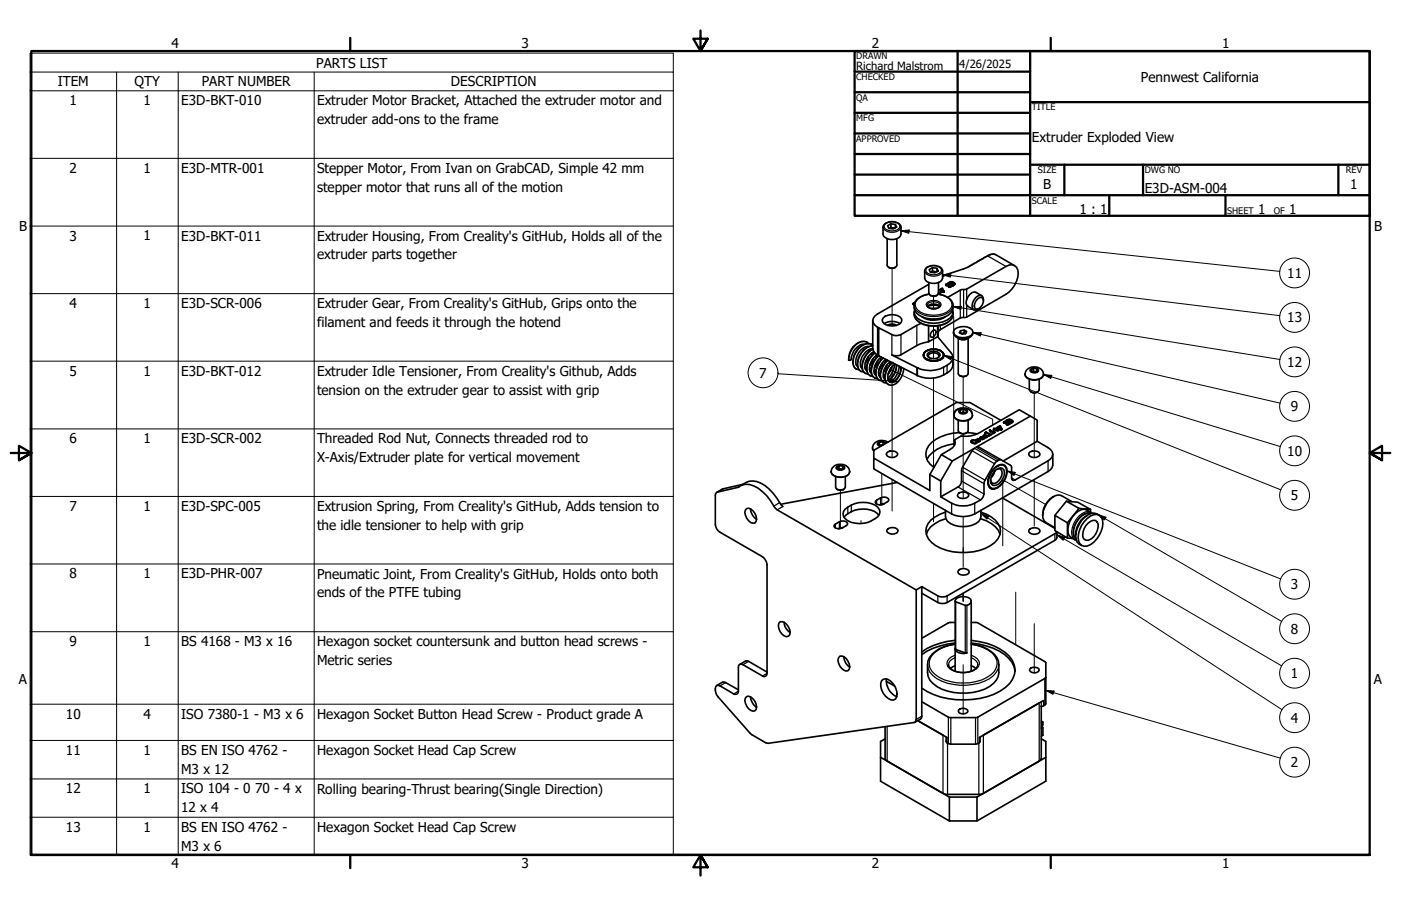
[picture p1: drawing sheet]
<svg xmlns="http://www.w3.org/2000/svg" width="432mm" height="279mm" viewBox="0 0 432 279" stroke-linecap="round" stroke-linejoin="round" font-family="sans-serif">
<!-- layer: Tweak Trail (ANSI) -->
<g fill="none" stroke="#000" stroke-width=".31">
<path d="M275 82.7v17.8M287.7 91.4v3.8M293.9 97.6v40.1M271.5 112.5l.6 .3M272.9 113.2l.6 .3M274.3 113.9l31.6 15.4v1.8M275 111.8v29.3M287.7 100.6v10M287.7 116.6v27.7M296.9 116.2v9.6M296.9 133.8v19.9M318.8 121.2v19.9"/>
<path d="M259 151.2v11.8M271.8 146v9.7M275 147.9v9.7M287.7 155.3v5.6M296.9 159.3v15.6M318.8 147.9v14.3M322.3 155.6l-13.2-7.6v20.3M265.4 160.5v1M296.9 182.9v2.5M313.1 182.6v16.2M318.8 192.3v15.2M296.9 205v15.2"/>
</g>
<!-- layer: Visible (ANSI) -->
<g fill="none" stroke="#000" stroke-width=".51">
<path d="M272.7 69a3.4 3.4 0 0 1 4.9 .7l.1 2.6a3.2 3.2 0 0 1-4.8 1l-.5-.5-.2-.5v-2.6zM273.4 73.6v8.2a1.67 1.67 0 0 0 1.5 .9 1.67 1.67 0 0 0 1.5-.9v-8.2M273.6 69.6l1-.6 1.4 .2 .4 .8-1.1 .6-1.4-.2zM274.6 70.1l1.2 .2M274.6 69v1.1l-.5 .3M276 69.2v1M269 98.9v8.6M272.2 98a4 4 0 0 1 5.7 .4 1.73 1.73 0 0 1-1.7 2 4.1 4.1 0 0 1-4.2-1.1l-.1-.7zM272.5 99.8a4.6 4.6 0 0 1 4.9 0M273.9 82.4a1.78 1.78 0 0 0 2.1 0M281.4 93.7l.3 .5M281.4 93.7l.3 .4"/>
<path d="M281.7 96.2a3.5 3.5 0 0 0 2.8 3.8 8.3 8.3 0 0 0 8.7-1.6l.4-.7 .2-1.5M281.9 93.4l-.3 .2M281.9 95.6a2.77 2.77 0 0 0 1.8 3.1 9 9 0 0 0 9.1-.6l1-1.6-.2-.9M281.9 93.3l-.3 .2 .1 .4M282 93.2l-.6 .5M283.9 99.7l-6.2 3.5a3.2 3.2 0 0 1-2.8 0l-4.1-2.1v8.6M284.2 97.7l.9 .5 2 .5M285.5 82.5a3.5 3.5 0 0 1 4.9 .7l.1 2.6a3.2 3.2 0 0 1-4.9 1l-.6-1v-2.2zM285.8 94.2a2.39 2.39 0 0 0 4 0M285.9 94.6a2.68 2.68 0 0 1 3.7 0M286.3 87.7l-15.9 9.1a2.21 2.21 0 0 0-1.4 2.3 2.21 2.21 0 0 0 1.8 2M286.3 87.1v3.3a1.72 1.72 0 0 0 2.9 0v-3.3"/>
<path d="M286.3 90.7a4.7 4.7 0 0 0-4.6 3.5M286.4 83.1l1-.6 1.4 .2 .3 .9-1 .5-1.4-.2zM286.4 94.3l-.5 .1M286.6 98.3l.7 .4 .7-.3M286.7 91.1a1.78 1.78 0 0 0 2.1 0M286.8 94.2l.9-.1 1.7 .3M287 95.1h1.5M287.2 93.8l-.5 .4h-.6M287.4 83.6l1.3 .2M287.4 82.5v1.1l-.5 .3M288.8 82.7v1.1M289.2 90.7a4.7 4.7 0 0 1 4.6 3.5 3.3 3.3 0 0 1-2.7 3.6 8.8 8.8 0 0 1-8.7-1.3l-.5-.7-.2-1.6"/>
<path d="M289.2 94.1l.4 .3M289.2 90.1l.4 .2 .2-.3 .1 .2M289.4 89.5l1.4 .2v.4M289.7 89.5l1.2 .4M289.7 89.4l-.2 .1M289.8 90l.1 .2-.1 .2-.6-.1 .4 .1 .3-.2M289.9 89.3h-.1M290.2 89.1l-.2 .1 .6 .3M290.2 89.2l.4 .4-.8-.4-.3 .3M290.3 89l.1-.1-.4 .2M290.3 89l.6 .7-.1 .4M290.4 88.9l-.1 .1"/>
<path d="M290.6 90l.2 .1M290.7 98.1l-.9 .4-2.4 .2M291 89.9l-.2 .2M291.3 97.7l-.4 .3h-.5M291.5 87.8l.2 .3M291.5 87.8l.5-.2 .4 .3M291.8 87.9l-.3-.1 .5-.2 .4 .2-.2 .2M291.8 87.9l-.1 .2M292.1 91.7l3.9-2.2 1.9-.3 12.2-7a2.3 2.3 0 0 1 2.6-.3 2.3 2.3 0 0 1 1.1 2.4 8.4 8.4 0 0 1-3.7 6.4l-12.2 7.1-1.9 .2-6.2 3.7-.6 .7-.1 1.6M292.2 88.1h.1M292.2 88.1l.4-.1 .5 .3M292.2 88.1l.4-.2 .5 .4"/>
<path d="M292.3 87.2a1.25 1.25 0 0 1 2 .4l-.6 .5M292.4 87.2l1.4 .7M292.4 87.3l1.4 .6M292.5 87.8l-.1 .1h.5l.4 .3M292.5 87.8l-.7-.3-.3 .3 .2 .2M292.5 87.8l-.1 .1M292.7 87.1l.7-.1 .8 .7-.3 .1zM292.7 87.1h.8l.7 .5M293.3 88.2l-.4 .4-.5-.1M293.3 88.2l-.5 .3h-.4h.4l.3-.2M293.7 88.1h.1M293.8 87.9l-.2 .1"/>
<path d="M294.3 87.6l-.6 .5M294.3 87.5v.1M301.2 92.3l1.2-.6 .4 .2a2.42 2.42 0 0 1-2.1 3.4 2.03 2.03 0 0 1 .5-3zM302.6 91.2l-1.8-1a2.07 2.07 0 0 0-2.5 1.4l-.5 1.3a1.5 1.5 0 0 0 .5 1.6l1.8 1M303.1 92.7a1.25 1.25 0 0 0-1.1-1.6 3.5 3.5 0 0 0-2.3 4 1.21 1.21 0 0 0 2 .1M312.7 81.9l-5.7-3.3a3.1 3.1 0 0 0-3.3 .7l-5.6 3.2-7.6 2.7M265.7 112.8l-.5 .2M267.1 113.5l-.5 .2M267.1 112.7l-.5 .6M267.4 106.9l.1 .1M267.6 110l-.9 1.8M267.8 106a3.2 3.2 0 0 0-4.8 .9 5.9 5.9 0 0 0-1.4 4.2h.6a5.6 5.6 0 0 1 3.5-4.9h.6"/>
<path d="M267.8 106.9a4.4 4.4 0 0 0-4 4.3v1l.5 .8M267.8 107.8v.6M268.5 114.2l-.4 .2M268.5 113.4l-.5 .6M268.6 107.6l.1 .2M268.7 108.8l-.1 .9M268.8 107.5l.1 .2M269 107.5a3.1 3.1 0 0 0 1.8 2.2l11.9 6.1M269 107.5a4.8 4.8 0 0 0-3.6 5.8l.3 .4M269 106.4a3.7 3.7 0 0 0-4.9 1.6 4.7 4.7 0 0 0-.6 5.5l1.3 .5M269 106.6a5.6 5.6 0 0 0-4.4 7.2l.8 .8 .8 .1M269 107.6a5.5 5.5 0 0 0-2.9 7l.3 .4 1.2 .4"/>
<path d="M269 110.6l-.8 1.9M269.2 108.5v.6M269.3 108.5a4.9 4.9 0 0 0-2.5 5.5l.3 .4M269.6 108.8a5.4 5.4 0 0 0-2 6.6l.6 .5 .8 .2M269.9 114.9l-.4 .2M270 114l-.6 .6M270.1 109.5l-.1 .9M270.3 109.4a4.9 4.9 0 0 0-2.1 5.3l.3 .4M270.4 111.3l-.8 1.9M270.6 109.6v.2M270.8 109.7a5.4 5.4 0 0 0-1.8 6.4l.6 .5 .8 .2M271.3 115.6l-.4 .2"/>
<path d="M271.4 114.7l-.6 .6M271.5 110.2l-.1 .9M271.6 110.1a5 5 0 0 0-2 5.3l.3 .4M271.8 112l-.8 1.9M272 110.4h.1a6.1 6.1 0 0 0-2 5.7l.9 1.2 .8 .2M272.7 116.3l-.4 .2M272.8 115.4l-.6 .6M272.9 110.9l-.1 .9M273 110.9a4.7 4.7 0 0 0-1.9 5.2l.2 .4M273.2 112.7l-.8 1.9M273.4 111.1h.1a6 6 0 0 0-2 5.7l.9 1.2 .8 .1M273.6 100.3a2.55 2.55 0 0 1 2.7 0"/>
<path d="M274.3 111.6v.9M274.4 111.6a4.7 4.7 0 0 0-1.9 5.2l.3 .3M274.6 113.4l-.9 1.8M274.9 111.8a5.4 5.4 0 0 0-1.7 6.4 2.32 2.32 0 0 0 3.7-.5 6.4 6.4 0 0 0 1.7-4M276.3 112.5a5.2 5.2 0 0 1-2.6 4.7M277.2 113a6.5 6.5 0 0 1-2.9 4.9M277.7 113.2a4.7 4.7 0 0 1-3.1 4.7 1.3 1.3 0 0 1-1-1.6 5.3 5.3 0 0 1 2.2-4 7 7 0 0 1-2.2 4.4M284.7 109.3v.1M284.7 109.6v.3M284.7 109.3v.3M284.7 109.9l.1 .1M284.7 109.9v.1"/>
<path d="M284.8 109l-.1 .3M284.8 110l.1 .2M284.8 109v.1M284.8 110v.2M284.9 110.2l.2 .2M284.9 110.2v.2M285 108.6l-.2 .4M285 108.6v.2M285.1 110.4h.1M285.1 110.4v.1M285.2 110.4l.2 .2M285.2 110.4v.2"/>
<path d="M285.2 108.4l-.2 .2M285.2 108.4v.1M285.4 110.6l.1 .1M285.4 110.6l-.1 .1M285.5 110.7l.3 .1M285.5 110.7v.2M285.6 108.1l-.4 .3M285.6 108.1v.2M285.8 110.8v.2M285.8 110.8l.1 .1M285.8 108.1h-.2M285.9 109.1a2.68 2.68 0 0 1 3.8 .1 1.39 1.39 0 0 1-1.6 1.4 2.09 2.09 0 0 1-2.3-1.1z"/>
<path d="M285.9 110.9l.3 .1M285.9 110.9v.2M286 107.9l-.2 .2M286 107.9v.1M286.2 105.4a17.7 17.7 0 0 0-8.5 4 3.6 3.6 0 0 1-2.8 .1l7.8 3.9v2.4M286.2 100.5v4.9l2.8-1.6M286.2 111v.1M286.2 111l.2 .1M286.4 111.1h.2M286.4 111.1v.1M286.4 110.4l-.3-.4a1.26 1.26 0 0 1 1.6-1.2l1.4 .4 .3 .3v.5l-.3 .4M286.5 107.8l-.2 .1"/>
<path d="M286.5 107.8l-.5 .1M286.6 111.1v.2M286.6 111.1l.3 .1M286.8 107.8h.2M286.9 111.2h.2M286.9 111.2v.1M287.1 111.2v.2M287.1 111.2l.3 .1M287.3 107.7h.2M287.4 111.3h.3M287.4 111.3v.1M287.6 101.9l.4-.2 .4 .2a1.42 1.42 0 0 1-1.6 2 1.74 1.74 0 0 1 .8-2z"/>
<path d="M287.7 111.3v.1M287.7 111.3h.3M287.8 107.7h.3M288 111.3h.2M288 111.3v.1M288.2 111.3v.1M288.4 107.7l-1.9 .1M288.4 107.7l.2 .1M288.5 111.2v.1M288.5 111.2l-.3 .1M288.6 107.8h.3M288.8 111.1l-.3 .1"/>
<path d="M288.8 111.1v.2M288.8 111.1h.2M288.9 107.8l.4 .1M288.9 107.8l.2 .1M289 103.8l4.1 4.9a2.39 2.39 0 0 1-1.2 3.9 9.5 9.5 0 0 1-9.2 .8v2.4M289 100.5v3.3M289 111.1v.2M289.2 111l-.2 .1M289.2 111v.2M289.3 107.9l.3 .1M289.5 110.9v.2M289.5 110.9l-.3 .1"/>
<path d="M289.6 108l.2 .1M289.7 110.9h-.2M289.7 110.9v.1M289.8 108.1l.3 .2M289.8 108.1l.7 .5 .4 .6a1.88 1.88 0 0 1-2 2.1 3.9 3.9 0 0 1-4.3-1.4l.3-1.3 .7-.5M289.8 108.1h.1M289.9 110.7v.2M289.9 110.7l-.2 .2M289.9 110.9h.1M290.1 110.6l-.2 .1M290.1 110.6v.2M290.1 108.3l.3 .3"/>
<path d="M290.1 108.3v.1M290.3 110.5v.1M290.3 110.5l-.2 .1M290.4 110.4l-.1 .1M290.4 110.4v.2M290.4 108.6l.3 .2M290.4 108.6v.1M290.5 110.2v.2M290.5 110.2l-.1 .2M290.6 110.1l-.1 .1M290.6 110.1v.1M290.7 108.8l.1 .4"/>
<path d="M290.7 108.8v.2M290.7 110v.1M290.7 110l-.1 .1M290.8 109.8l-.1 .2M290.8 109.5v.3zM290.8 109.8v.2M290.8 109.2v.1M290.8 109.2v.4M293.7 110.2v2.4a2.99 2.99 0 0 1-1.8 2.4 9.3 9.3 0 0 1-9.2 .8M293.9 102.4a1.69 1.69 0 0 0 1.4 1.8 3.4 3.4 0 0 0 4.5-1.5v-.3M294.4 101.4a4.5 4.5 0 0 1 5.2 .3l.2 .6a1.99 1.99 0 0 1-2.2 1.8 3.9 3.9 0 0 1-3.5-.9l-.2-1.2zM294.8 103.9a2.91 2.91 0 0 0 4.2 0"/>
<path d="M295.3 104.3v11a1.79 1.79 0 0 0 3.1 0v-11M295.8 115.8a1.86 1.86 0 0 0 2.1 0M296 102l-.3 .6 .8 .5 1.2-.2 .2-.7-.7-.4v.8M297.2 102.6l-1.1 .2M297.2 101.8l-1.2 .2v.7M297.2 102.6l.3 .3M316.7 113.9a2.92 2.92 0 0 1 3-.7 2.92 2.92 0 0 1 1.9 2.4 3.3 3.3 0 0 1-5 1 1.7 1.7 0 0 1 .1-2.7zM317.2 117v3.2a1.72 1.72 0 0 0 3.1 0v-3.2M317.7 114l.8-.4 1.1 .1 .3 .7-.8 .5-1.2-.2zM318.5 114.4l1 .2M318.5 113.6v.8l-.4 .3M319.6 113.7v.9"/>
<path d="M271 136.4v.9M272.2 136.3v.9M272.2 137.2h-1.2M272.9 136.8l-.7-.5-1.2 .1-.4 .6 .7 .5h.4M273.2 139.8a2.31 2.31 0 0 1 3.5 .1 1.93 1.93 0 0 1-1.7 1.3 1.93 1.93 0 0 1-1.8-1zM273.6 136.3a2.85 2.85 0 0 0-3.1-.3 2.85 2.85 0 0 0-1.5 2.7l.3 .4M294.2 136.8a10.6 10.6 0 0 0-8.5 4.9M294.2 135.7v1.5M294.8 126.5a2.92 2.92 0 0 1 3-.7 2.92 2.92 0 0 1 1.9 2.4 3.3 3.3 0 0 1-5 1.1 1.69 1.69 0 0 1 .1-2.8zM295.3 129.6v3.3a1.79 1.79 0 0 0 3.1 0v-3.3M295.7 133.4a12.8 12.8 0 0 0-9.4 4 4.5 4.5 0 0 0 1.5 6.7M295.8 133.5a1.86 1.86 0 0 0 2.1 0"/>
<path d="M295.9 126.5l1-.3 1 .4-.1 .7-1.1 .3-.9-.4zM295.9 126.5v.7M296.2 125.9a2.04 2.04 0 0 0-2.1 1.5M296.9 126.2v.9l-.7 .2M296.9 127.1l.6 .3M297.6 125.9a2.04 2.04 0 0 1 2 1.5M298.1 133.4l3 .4M299.3 136.1a1.05 1.05 0 0 0 1.8 .4M300.2 135.8l-.8 .2a1.01 1.01 0 0 0 1.6 .4l-.1-.2M300.2 135.8l-.4-.2-.5 .4a.98 .98 0 0 0 .8 .7 .98 .98 0 0 0 1-.3l-.2-.2M300.2 135.9l-.5-.1-.3 .3M300.2 135.8v.1"/>
<path d="M300.5 135.8h.1M300.6 135.8l1 .3M300.9 137.9l16.7-9.6 2.1 1.2v6.6l3.3 1.9a2.14 2.14 0 0 1 1.5 2.1 2.14 2.14 0 0 1-1.5 2l-10.6 6-.6-.3v-3.6l-.3-.7-9.9-5.6zM300.9 136.2l.1 .3M300.9 136.2h.1M301.1 135.6l.1 .1M301.2 135.7l-.3-.1-.4 .2 .9 .2 .2 .1-.2 .2M301.2 135.6l.6 .5 .3-.1-.7 .3M301.2 135.6l.4-.2-.4-.1v.4M301.2 135.6h.1M301.4 135.4l-.2 .2M301.4 136.3h.1"/>
<path d="M301.6 135.4h-.2M302 135.1a.7 .7 0 0 0 .6 .4 .7 .7 0 0 0 .7-.3M302.1 136l-.7 .3M302.5 134.8l-.4 .3M302.5 134.8l.3 .1-.5 .4-.2-.2M302.5 134.9h.3M303 134.9l-.7-.2-.2 .2a.58 .58 0 0 0 .5 .6 .58 .58 0 0 0 .6-.5l-.1 .1M303 134.9l-.6 .4M303 134.5l.2 .1M303 134.9l-.7 .4M303.1 135.1l.1 .1M303.2 135.2l-.4 .2-.5-.1"/>
<path d="M303.3 134.5l-.1 .1M303.5 134.2l-.4 .1 .1 .3-.2-.2a1.06 1.06 0 0 1 1.5 .1M303.5 134.2l-.4 .2M303.5 134.2l.3 .1M303.5 134.6v.1M303.6 133.5l.3-.3 1.3 .8 .5-.1-.7 .4 .2-.2-1.3-.8zM303.6 133.5h.1M303.6 133.5l.3-.2 1.3 .8M303.8 134.3l-.3 .3v.3h.5l.6-.5-.1-.1v.2M303.8 134.3l-.3 .3M303.8 134.4l-.3 .2M303.8 134.3l.4 .3"/>
<path d="M303.8 134.3v.1M303.8 134.4l.4 .2M304.2 134.6l-.4 .2-.3-.2M304.3 134.6l-.5 .3-.4-.2M304.3 134.6h.1M304.5 134.4v.1M304.6 134.5l-.3 .1M304.6 134.4v.1M304.9 134.2l.1 .1M305 132.7l.1 .1M305 132.7h.2l-.1 .1M305.2 133.1l.3-.3 1 .5h.3l-.7 .4 .2-.2-.8-.5z"/>
<path d="M305.2 133.1l.3-.1 .8 .5M305.2 132.7l-.1 .1M305.2 132.7h.1M305.7 133.9l-.7 .5M306.2 132.5h.1M306.3 132.1l.1 .2M306.5 132.4l.9 .4 .4-.1-.1-.3v.2M306.5 132.4l-.2 .2M306.5 132.4l.9 .4 .4-.2M306.6 132.3l.9 .4 .2-.1M306.6 132.3l.4-.2-.4 .2-.3-.2 .1 .2-.2 .2 .3-.1M306.8 133.3l-.7 .3"/>
<path d="M307 132.1l-.3 .2M307.3 131.9l.4-.2 .8 .3-.5-.5-.2 .1 .4-.3 .6 1.1-.2 .1v-.4zM307.3 131.9h.1M307.3 132l1.4 .3M307.7 131.7v.1M308 131.5l-.2 .1M308 131.6l.5 .4M308.3 131.4l-.1 .1M308.4 129.6l-9.4-5.5h-4.2l-25.5 14.8v2.4M308.5 132.5h.1M308.8 132.3l-.3 .2M309.3 130.3l.2 .2"/>
<path d="M309.4 130.2l.4-.2 .4 .3M309.6 130.4l-.1 .1M310 130.5h.1M310.1 130.6l.4-.2 .5 .3M310.1 129.7l1.4 .8M310.1 129.7a1.21 1.21 0 0 1 2.1 .3l-.7 .5M310.1 129.7h.2M310.2 130.3l-.6-.3-.2 .2 .2 .2M310.2 130.3l-.1 .2M310.2 130.9h.1M310.3 130.2v.2h.7v.4l-.7 .2-.1-.2 .4 .1 .4-.2-.5-.3-.4 .1M310.3 130.2l-.7-.2-.3 .2 .2 .3"/>
<path d="M310.3 129.7l1.3 .7M310.3 130.2v.2M310.5 129.5l.8-.1 .7 .7-.2 .2zM310.5 129.6l.8-.1 .7 .5M311.1 130.6l-.4 .4-.5-.1M311.5 130.5h.1M312.2 129.9l-.7 .7M317.4 139.4a1.86 1.86 0 0 1 3.1 .9 2.19 2.19 0 0 1-3.4-.1zM317.6 128.3l-3.5-1.9-12.6 7.3a9.4 9.4 0 0 1-5.3 .8l-2 1.3a2.2 2.2 0 0 1-1.4 2.8l-2.7 1.6M317.7 120.8a1.86 1.86 0 0 0 2.1 0M319.7 136.1l-10.5 6.1M228.2 149.8a5.7 5.7 0 0 1 7.6 0 18.2 18.2 0 0 1 4.9 5.9l.6 .5"/>
<path d="M229 149.4l-6.1 1.3-2 1.1M230.1 156.8a2.53 2.53 0 0 1 2.9 2.4l.2 .9-.5 1.2a3 3 0 0 1-3-4zM231.3 157a4.2 4.2 0 0 0 1.9 3.1M256.5 144.3a2.99 2.99 0 0 1 3.1-1.1 2.99 2.99 0 0 1 2.3 2.4 3.3 3.3 0 0 1-5 1 1.54 1.54 0 0 1-.4-2.3zM257.6 147v3.2a1.72 1.72 0 0 0 2.9 0v-3.2M257.9 150.9l.8 .2 1.4-.2M258.6 143.6v.9l-.3 .3-.4-.7 .7-.5 1.1 .1 .5 .6-.7 .5h-1.2M259.7 143.7l.1 1-1.2-.2M260.5 157a7.9 7.9 0 0 1 10-.6 2.08 2.08 0 0 1-.8 3.6 7.7 7.7 0 0 1-9.2 0 2 2 0 0 1 0-3zM269.9 154.6a2.96 2.96 0 0 1 3.8-.9l.2 .4a2.53 2.53 0 0 1-4.2 .8zM270.9 158.9a7.5 7.5 0 0 0-9.6-.5l-1.1 1.1M272.5 155.3l-1.4 .4"/>
<path d="M276.5 148.8l-35.9 6.7M289.9 148.3l3.6-6.1 6.9-4-.8 .8-3.2 5.7v3.6a2.23 2.23 0 0 1-1.1 1.9l-5.4 3M291.4 157.9a8.9 8.9 0 0 0-5.9 4.8 5.1 5.1 0 0 0 2.9 5.6 17.7 17.7 0 0 0 16.8 0 4.8 4.8 0 0 0 3.2-4.3 4.8 4.8 0 0 0-2.8-4.6l-3.3-1.5M291.4 157.4a3.6 3.6 0 0 0 2.7 4.6 8.1 8.1 0 0 0 7.5-1.2l.5-.7 .2-.8v-1.9M291.5 160a8.6 8.6 0 0 0-6 4.8M293.5 142.2l-3.4-2-3.5 6.2M295.2 152.4a2.17 2.17 0 0 1 3.4 .2 1.78 1.78 0 0 1-2.7 1l-.6-.3-.2-.5zM302.2 160a8.6 8.6 0 0 1 6 4.8M305.5 150.7h.1M306.5 145.4l-.9 1.7M306.6 144.4a2.28 2.28 0 0 1 3.2-.6 5.2 5.2 0 0 1-3.2 6.8 1.7 1.7 0 0 1-2-1.9 6.8 6.8 0 0 1 2-4.3zM306.6 145.2l-.6 1.5-.5 .6"/>
<path d="M306.6 144.2l.7-.5a1.88 1.88 0 0 1 2.3-.3 1.88 1.88 0 0 1 .8 2.2l-.2 1.1-1.1 2.3-1.4 1.2-1.4 .6a1.62 1.62 0 0 1-1.5-.8l-.3-1.2 .3-1.8 .6-1.3zM307 144.9l1.4-.6 .6 .2a2.43 2.43 0 0 1 .1 3 2.91 2.91 0 0 1-3.2 2.1 3.6 3.6 0 0 1 1.1-4.7zM307.3 144.7l.6-.2a1.46 1.46 0 0 1 .8 2.2 3.1 3.1 0 0 1-2.8 2.3l-.4-.3-.2-.7M308.9 153.5l16.2 9.4M324.5 140.1v3.3l-.2 .7-.5 .7-23.4 13.7a8.1 8.1 0 0 1-7.1 0l-24-13.9v-3.3l17.3 10v-4.9l3.3 1.9v4.9a10.6 10.6 0 0 0 8.2 2.8 9.1 9.1 0 0 0 4.9-2.6l.3-1.1v-3.7l3.5-6 1.4-.9 .3 .1M324.7 153.1a6.7 6.7 0 0 0-3.3 5.9M325.1 158.9l3.9 2.3v4.7l-3.9-2.3zM325.1 158.9l3.6-4.3 3.8 2.2-3.5 4.4M328.7 154.6l3.5 .3 3.9 2.2-3.6-.3M330.3 154.7l-3.1-1.9a3.2 3.2 0 0 0-3.6 1.3 5.9 5.9 0 0 0-1.8 6.5l.6 .6 2.7 1.6M335 159a6.6 6.6 0 0 0-3.4 5.9M335.1 159.9a2.98 2.98 0 0 1 4.3-.5 6.4 6.4 0 0 1-1.4 6.8 4.2 4.2 0 0 1-4.6 2 3.4 3.4 0 0 1-1-3.7 8.3 8.3 0 0 1 2.7-4.6z"/>
<path d="M336 158.4a3.8 3.8 0 0 0-4.2 2.6 4.3 4.3 0 0 0-.2 5.1M336.1 157.1v.8M336.6 158.2a3.3 3.3 0 0 0-5.3 .2 6.4 6.4 0 0 0-1.8 6.8l.6 .5 1.7 .9M338.8 158.9a2.71 2.71 0 0 0-3.4-.1 8.1 8.1 0 0 0-3.7 7.6l.3 .9 1.4 .9M257.1 161.9a3.1 3.1 0 0 1 3.9-.9l.2 .4a2.81 2.81 0 0 1-2.8 1.7l-1.2-.4zM259.8 162.7l-1.4 .4M273.4 163.4a2.24 2.24 0 0 1 3.4 .2 1.99 1.99 0 0 1-3.5 .2zM295.3 176a2.17 2.17 0 0 1 3.4 .2 1.48 1.48 0 0 1-2 1.2l-1.2-.5-.3-.4zM317.1 163.4a2.24 2.24 0 0 1 3.4 .2 1.99 1.99 0 0 1-3.4 .3zM325.7 164l-.6 .6-33.2 19.2a3.4 3.4 0 0 1-2.8 0l-5-2.9v2M325.8 164v1.8l-.7 .8-33.2 19.2a3.4 3.4 0 0 1-2.8 0l-5-2.9M329 165.9l1.6 .2"/>
<path d="M335.4 161.3a1.76 1.76 0 0 1 2.7-.3 4.3 4.3 0 0 1-3.3 5.6 1.8 1.8 0 0 1-1-2.6l.3-1zM240.4 191.8a3.1 3.1 0 0 1 3 4l-.4 .4a2.53 2.53 0 0 1-3-2.4v-1.6zM241.7 191.9a3.7 3.7 0 0 0 1.8 3.2M284.1 180.9l-1.7 1-43.4-25.2a14.1 14.1 0 0 0-8-7.3 4.3 4.3 0 0 0-3.6 .9l-6.3 1.5-.6 .5v9.4a3.1 3.1 0 0 0 1.4 2.4l13.1 7.6a3.5 3.5 0 0 1 1.4 2.5l-.1 34-.8 .5-.5-.2-6.6-3.7-.8 .4v8l-.5 .9-1-.1-4.7-2.7a1.13 1.13 0 0 0-.9 1.6l.4 1.3 .4 .7 9.8 11.1 4.9 3 .7 .2 45.4-6.5 .3-.8v-40M284.1 182.9v38l-.4 .8-1.8 1.1M294.4 198.6a9.6 9.6 0 0 0-8.4 5.2 9.1 9.1 0 0 0 .6 5.9 11.9 11.9 0 0 0 9.2 4 14.6 14.6 0 0 0 10.4-2.9 7 7 0 0 0 .3-9.1 11.5 11.5 0 0 0-7.2-3.1M294.4 198.3a21.9 21.9 0 0 0-10.3 3.6M294.4 197.5a21.9 21.9 0 0 0-10.3 3.5M294.4 192l-2.1 .1-8.2 4.7M294.4 185.4v21.5M294.6 184.8a3.6 3.6 0 0 1 4.5 0l.2 .6a1.56 1.56 0 0 1-1.8 1.3l-2.9-1.1-.2-.1zM299.3 198.3a18.6 18.6 0 0 1 11.6 4.7l1 1.3 .6 1.3 .4 1.4"/>
<path d="M299.3 197.5a18.6 18.6 0 0 1 11.8 4.9 6.2 6.2 0 0 1-1.2 9.6 23.6 23.6 0 0 1-20 2.9l-4.1-1.6-1.7-1.1M299.3 192l2.1 .1 20.9 12.1v12.8l-.7 .7-.7 .1M299.3 185.4v21.5M220.9 211.4l2.2-1.1 4.5 2.4M228 204.9l2.2-1.1 6.2 3.5M230.1 214.8a2.53 2.53 0 0 1 2.9 2.4v1.6l-.3 .4a2.53 2.53 0 0 1-3-2.3l-.1-.9zM231.3 214.9a4.5 4.5 0 0 0 1.9 3.2M258.8 202.4a3 3 0 0 1 2.9 4l-.3 .4a2.53 2.53 0 0 1-3-2.3l-.1-.9zM260 202.5a4.2 4.2 0 0 0 1.9 3.2M271.7 209.9a1.87 1.87 0 0 1 2.9 .2 4.4 4.4 0 0 1 1.4 5.5 2.25 2.25 0 0 1-3.1-.9 4.7 4.7 0 0 1-1.2-4.8zM273.2 210.1l2.6 1.5M273.2 209.4a5.3 5.3 0 0 0 3.2 5.4"/>
<path d="M292.4 205a3.3 3.3 0 0 0 3.5 2.3 5.2 5.2 0 0 0 5.4-1.9l.1-.4M294.4 200l.2 .3 2.9 1.1h.5a3.5 3.5 0 0 1-3.6-.9zM294.4 205.3l-1.5 .9M294.4 206.8l-.1 .1M295.4 219a1.8 1.8 0 0 1 2.9 .3 1.78 1.78 0 0 1-2.9 .2zM299.3 205.3l1.4 .9M299.3 206.8l.2 .1M317.7 206a2.54 2.54 0 0 1 2.5 .2l.1 .5a1.8 1.8 0 0 1-3 .1zM320.9 217.8h.1M320.9 217.8v16.1l-.2 .5-18.2 10.5-10.5 .1-1.4-.3M321.6 216l-19.8 11.5M322.3 208.9l-.3 .3-20.9 12.1h-8.4l-8.6-4.9"/>
<path d="M271.4 233.6l21.2 12.2M272.8 224.1v9.8l.6 .8M272.8 227.8l-1.4 .9v12.2l21.2 12.3M290.6 226.7l-7.7-4.5 9 5.3M291.6 227.3l.1 1.6 1.4 .6 8-.1 .9-.5 .1-1.6M320.9 224.4l.5-.1-.5 .4M320.9 222.4l.5 .3v.8l-.5 .3M320.9 227.8l1.4 .9v12.2l-21.2 12.3M321.4 224.3v2.5l-.5 .3M321.4 222.7l-.5 .3M322.3 233.6l-21.2 12.2M292.6 245.8v7.4h8.5v-7.4"/>
<path d="M292.6 245.8h8.5"/>
</g>
<!-- layer: Visible Narrow (ANSI) -->
<g fill="none" stroke="#000" stroke-width=".38">
<path d="M272.2 70a3.2 3.2 0 0 0 4.9 1.1l.6-1.1M272.7 69.3a3.3 3.3 0 0 1 4.5 0l.2 .5a2.41 2.41 0 0 1-3.4 1.3l-1.3-.7-.2-.6zM304.4 78.9l5.7 3.3M281.4 93.7v.1M281.7 97a5 5 0 0 0 5.3 3.4 6.6 6.6 0 0 0 6.6-2.6l.2-.8M281.7 94.2a3.4 3.4 0 0 0 2.7 2.8 9 9 0 0 0 8.7-1.2l.7-1.6M285 83.6a3.2 3.2 0 0 0 4.9 1l.6-1M285.5 82.8a3.3 3.3 0 0 1 4.5 0l.2 .5a2.41 2.41 0 0 1-3.4 1.3l-1.3-.7-.2-.6zM285.6 93.4a3.3 3.3 0 0 1 4.3 0l.2 .5a2.68 2.68 0 0 1-4.7 0zM285.8 94.2a1.68 1.68 0 0 1 1.9-1.2 1.71 1.71 0 0 1 2.1 1.2M286.4 90.7a4.5 4.5 0 0 0-4.3 3.2 3.5 3.5 0 0 0 2.8 2.9 8.4 8.4 0 0 0 7.8-1.2 2.35 2.35 0 0 0-1-4l-2.6-.9M289.6 90.4h.1"/>
<path d="M290.8 89.8v.1M291.5 87.8h.1M292 87.6h.1M292.6 87.9v.1M293.2 86.9v.1M296 89.5v8.5M297 89.3v8.6M297.9 89.2v3.2M297.9 94.1v3.7M265.7 113l-.4 .1M267.1 113.7l-.4 .1M267.1 105.5a4.5 4.5 0 0 0-5 3.3l-.5 2.3"/>
<path d="M267.4 106.9l.1 .1M267.8 109.7l-.4 1.3-.8 1.1M267.8 107.8l.1 .5M268.5 114.3l-.4 .2M268.6 106.2a4.2 4.2 0 0 0-4.8 2.6 3.7 3.7 0 0 0 .2 5.1M268.9 107.5v.1M269 106.7a5.8 5.8 0 0 0-4.3 7.2l.7 .7M269 107.7a5.7 5.7 0 0 0-2.7 7l.5 .5M269.2 110.4l-.4 1.3-.8 1.1M269.2 108.5l.2 .5M269.6 108.9a5.8 5.8 0 0 0-1.9 6.5l.5 .5M269.9 115l-.4 .1"/>
<path d="M270.4 100.9v8.6M270.7 111l-.5 1.4-.8 1.1M270.9 109.7a6.4 6.4 0 0 0-2.2 5.8l.9 1.1M271.3 115.7l-.4 .1M272.1 111.7l-1.2 2.5M272.2 110.4a6.3 6.3 0 0 0-2 5.8l.8 1.1M272.7 116.4l-.3 .1M273.5 112.4l-.5 1.3-.7 1.2M273.6 111.2a6.1 6.1 0 0 0-2 5.7l.8 1.1M274.9 113.1l-.5 1.3-.7 1.2M274.9 103.2v6.3M275 111.9a6.1 6.1 0 0 0-2 5.7l.9 1"/>
<path d="M276.4 112.6a4.9 4.9 0 0 1-2.7 4.6M277.7 103.2v6.2M277.8 113.3a4.5 4.5 0 0 1-3 4.6h-.5M282.6 100.3v6.3M289.2 100.5v1.9M289.8 100.3v1.4M290.8 113.2v2.4M291.9 112.6v2.4M315.9 115.4a3.3 3.3 0 0 0 5 1.1l.7-1.1M317.4 114a1.76 1.76 0 0 1 2.7 0v.4a1.76 1.76 0 0 1-2.7 0zM268.9 138.1l.4 .8M273.1 136.7a2 2 0 0 0-2.7 0v.4l.9 .6"/>
<path d="M294 128.1a3.3 3.3 0 0 0 5 1l.5-.4 .2-.6M294.2 135.8v1.4M295.7 126.4a1.65 1.65 0 0 1 2.6 .5 1.59 1.59 0 0 1-2.8-.1zM299.6 139l6.9 4M300.4 136.8h.1M300.4 138.2l6.9 4M300.9 135.7v.1M300.9 137.9l6.9 4M301.4 135.4h.1M302.5 134.8v.1M302.7 135.5v.1M303.1 134.6h.1"/>
<path d="M304.2 134.7h.1M304.4 134.6h.1M305.2 132.7h.1M306.3 132.1v.1M308.2 131.4v.1M308.6 132.5v.1M308.7 132.2v.1M309.4 130.2h.1M310.5 130.4h.1M310.5 129.5v.1M311.1 130.6v.1M222.9 150.7l-1.8 1.1"/>
<path d="M227.8 150.1l-.4 .2M240.3 155l-1.8 1.1M241.3 156.2l-1.8 1M256.2 145.4a3.3 3.3 0 0 0 5 1.1l.7-1.1M257.9 143.8a1.65 1.65 0 0 1 2.5 .5 1.61 1.61 0 0 1-2.8-.2zM261.3 156.4v2M262.4 155.8v2M270.2 154.2v1.2M271.4 153.5v2.1M293.3 155.2v3.3M295.3 150.2l6.9 4M296.4 148.3l6.9 4"/>
<path d="M296.4 145.2l6.9 4M296.7 144.1l6.9 4M300.4 155.2v3.3M311.8 147.4l1.1 .6M323 142.1v3.3M336.2 158a3.1 3.1 0 0 0-3.7 1.1 6.4 6.4 0 0 0-1.8 6.8l.6 .5M336.2 158.4a2.93 2.93 0 0 0-3.4 1 5.9 5.9 0 0 0-1.7 6.4l.6 .5M257.5 161.6v1.2M258.7 160.9v2M325.1 164.6v2M289.1 183.8v2M291.9 183.8v2"/>
<path d="M294.4 198.7a11.5 11.5 0 0 0-7.4 3.7 4.1 4.1 0 0 0 1.2 5.6 15.6 15.6 0 0 0 17.3 0 4.1 4.1 0 0 0 .3-6.6 12.8 12.8 0 0 0-6.5-2.7M294.6 185.6v14.7M297.5 186.7v14.7M298 186.7v14.7M223.6 210.5l-1.7 1M227.6 213.2l-1.5 .8M230.8 204l-1.8 1M236.4 207.6l-1.4 .9M285.9 205a5.7 5.7 0 0 0 4.4 5.1 16.4 16.4 0 0 0 15.9-1.8l1.5-2.1 .1-1.2M294.4 202.8a2.57 2.57 0 0 0-2 2.2M294.4 202.1a2.73 2.73 0 0 0-2.3 3.4 7.1 7.1 0 0 0 8.9 .7 2.07 2.07 0 0 0 .9-2 2.07 2.07 0 0 0-1.5-1.6l-1.1-.5M299.3 202.8a2.83 2.83 0 0 1 2.1 2.2"/>
<path d="M320.3 216.8v17.9M320.9 216.4v1.4M321.6 216v1.7M322 209.2v8.2M273.4 224v10.7M284.1 220.9l-1.7 1M290.6 226.7v18M291.9 227.5v1.6M292 229.2v15.8M292.3 221.2v8.1M293.1 221.3v8.2M300.7 221.3v8.2"/>
<path d="M301.4 221.2v8.1M301.7 229.2v15.8M301.8 227.5v1.6M303.1 226.7v18"/>
</g>
<g fill="#000">
<circle cx="289.9" cy="90.1" r=".19"/>
<circle cx="290.3" cy="89" r=".19"/>
<circle cx="290.8" cy="90.1" r=".19"/>
<circle cx="292.7" cy="87.1" r=".19"/>
<circle cx="293.1" cy="88.3" r=".19"/>
<circle cx="293.3" cy="88.2" r=".19"/>
<circle cx="299.3" cy="136.2" r=".19"/>
<circle cx="301.2" cy="135.6" r=".19"/>
<circle cx="301.5" cy="135.4" r=".19"/>
<circle cx="302" cy="135.1" r=".19"/>
<circle cx="303.5" cy="134.2" r=".19"/>
<circle cx="303.5" cy="134.6" r=".19"/>
<circle cx="303.8" cy="134.9" r=".19"/>
<circle cx="304.5" cy="134.4" r=".19"/>
<circle cx="305.1" cy="132.8" r=".19"/>
<circle cx="305.5" cy="133" r=".19"/>
<circle cx="307.4" cy="132.8" r=".19"/>
<circle cx="307.7" cy="132.6" r=".19"/>
<circle cx="309.8" cy="130" r=".19"/>
<circle cx="311" cy="130.7" r=".19"/>
<circle cx="311" cy="129.4" r=".19"/>
</g>
<!-- layer: Visible (ANSI) -->
<g fill="#000">
<circle cx="289.9" cy="90.2" r=".25"/>
<circle cx="290.6" cy="90" r=".25"/>
<circle cx="291.5" cy="87.8" r=".25"/>
<circle cx="292.4" cy="88.5" r=".25"/>
<circle cx="293.3" cy="88.2" r=".25"/>
<circle cx="274.9" cy="111.8" r=".25"/>
<circle cx="282.7" cy="113.4" r=".25"/>
<circle cx="289.3" cy="108" r=".25"/>
<circle cx="290.5" cy="110.4" r=".25"/>
<circle cx="299.8" cy="135.6" r=".25"/>
<circle cx="301.1" cy="136.5" r=".25"/>
<circle cx="301.4" cy="136.3" r=".25"/>
<circle cx="301.6" cy="135.4" r=".25"/>
<circle cx="302" cy="135.1" r=".25"/>
<circle cx="303.3" cy="135.2" r=".25"/>
<circle cx="303.4" cy="134.7" r=".25"/>
<circle cx="303.6" cy="133.5" r=".25"/>
<circle cx="304.5" cy="134.4" r=".25"/>
<circle cx="305" cy="132.7" r=".25"/>
<circle cx="306.2" cy="132.5" r=".25"/>
<circle cx="306.3" cy="132.1" r=".25"/>
<circle cx="307.7" cy="132.5" r=".25"/>
<circle cx="307.8" cy="131.6" r=".25"/>
<circle cx="308.2" cy="131.5" r=".25"/>
<circle cx="309.3" cy="130.3" r=".25"/>
<circle cx="309.4" cy="130.2" r=".25"/>
<circle cx="309.5" cy="130.5" r=".25"/>
<circle cx="310" cy="130.5" r=".25"/>
<circle cx="311.2" cy="130.7" r=".25"/>
<circle cx="311.5" cy="130.5" r=".25"/>
</g>
<!-- layer: Symbol (ANSI) -->
<g fill="none" stroke="#000" stroke-width=".31">
<path d="M9.3 22.2v-5.8h198.2v5.8M9.3 22.2h198.2v5.8M9.3 22.2v241.5h198.2v-235.7M9.3 28h198.2M35.9 22.2v241.5M54.9 22.2v241.5M96.8 22.2v241.5M9.3 48.8h198.2M9.3 69.7h198.2M277.7 71.2l2.5-.3-.1 1zM277.7 71.2l116.8 12.5M9.3 90.6h198.2"/>
<path d="M290.5 84.7l2.6-.2-.2 1zM290.5 84.7l104 12.6M293.8 94.6l2.5-.1-.1 .9zM293.8 94.6l100.7 16.3M9.3 111.4h198.2M239.7 115.3l37.2 2.4M274.4 117l2.5 .7-2.5 .3zM290.8 109.5l2.6 .5-.4 .9zM290.8 109.5l104 41.6M299.8 102.6h2.6l-.2 1zM299.8 102.6l94.8 21.7M321.6 115.5l2.6 .3-.4 .9z"/>
<path d="M321.6 115.5l73.1 22.2M9.3 132.3h198.2M9.3 153.1h198.2M302.3 158.3l2.4 1-.5 .8zM302.3 158.3l92.9 60.6M310.4 145.2l2.5 .5-.4 .9zM310.4 145.2l84.4 33.4M338.5 158.7l2.4 .8-.5 .8zM338.5 158.7l56.5 32.9M9.3 173.9h198.2M325.8 164.9l2.4 .8-.5 .9zM325.8 164.9l69.2 40.5"/>
<path d="M9.3 194.8h198.2M9.3 217.2h198.2M322.3 212.9l2.6 .2-.4 1zM322.3 212.9l72.4 20.9M9.3 228.3h198.2M9.3 240.2h198.2M9.3 252h198.2"/>
<circle cx="399" cy="97.9" r="4.6"/>
<circle cx="399" cy="84.2" r="4.6"/>
<circle cx="235.2" cy="115" r="4.6"/>
<circle cx="399" cy="111.6" r="4.6"/>
<circle cx="399" cy="139" r="4.6"/>
<circle cx="399" cy="125.3" r="4.6"/>
<circle cx="399" cy="152.7" r="4.6"/>
<circle cx="399" cy="193.9" r="4.6"/>
<circle cx="399" cy="180.2" r="4.6"/>
<circle cx="399" cy="207.6" r="4.6"/>
<circle cx="399" cy="221.3" r="4.6"/>
<circle cx="399" cy="235" r="4.6"/>
</g>
<!-- layer: Border (ANSI) -->
<g fill="none" stroke="#000" stroke-width=".7">
<path d="M107.9 11.7v4M215.9 9.4v6.3l-2.2-3.8h4.4l-2.2 3.8 2.2-3.8M263.4 15.7h158.7v50.8h-158.7zM295.1 15.7v50.8M317.5 15.7v50.8M323.8 11.7v4M263.4 22.1h54.1M263.4 28.4h54.1M263.4 34.8h54.1M317.5 31.5h104.6M263.4 41.1h54.1M263.4 47.5h54.1"/>
<path d="M263.4 53.8h54.1M317.5 50.8h104.6M328 50.8v9.4M352.3 50.8v9.4M412.5 50.8v9.4M263.4 60.2h158.7M341.9 60.2v6.3M377.7 60.2v6.3M3.3 139.7h6.4l-3.9-2.2v4.4l3.9-2.2-3.9 2.2M428.5 139.7h-6.4l3.9-2.2v4.4l-3.9-2.2 3.9 2.2M9.7 263.7v-248h412.4v248h-412.4h412.4M107.9 263.7v4"/>
<path d="M218.1 267.5l-2.2-3.8 2.2 3.8h-4.4l2.2-3.8v6.3M323.8 263.7v4"/>
</g>
<!-- layer: Symbol (ANSI) -->
<path d="M277.7 71.2l2.5-.3-.1 1zM290.5 84.7l2.6-.2-.2 1zM293.8 94.6l2.5-.1-.1 .9zM274.4 117l2.5 .7-2.5 .3zM290.8 109.5l2.6 .5-.4 .9zM299.8 102.6h2.6l-.2 1zM321.6 115.5l2.6 .3-.4 .9zM302.3 158.3l2.4 1-.5 .8zM310.4 145.2l2.5 .5-.4 .9zM338.5 158.7l2.4 .8-.5 .8zM325.8 164.9l2.4 .8-.5 .9zM322.3 212.9l2.6 .2-.4 1z" fill="#000"/>
<g font-size="4.2">
<text x="52.8" y="14.7">4</text>
<text x="160.8" y="14.7">3</text>
<text x="268.7" y="14.7">2</text>
<text x="376.7" y="14.7">1</text>
<text x="97.4" y="20.8">PARTS LIST</text>
<text x="17.8" y="26.6">ITEM</text>
<text x="41.5" y="26.7">QTY</text>
<text x="62.2" y="26.6">PART NUMBER</text>
<text x="139" y="26.7">DESCRIPTION</text>
<text x="351.7" y="25.2">Pennwest California</text>
<text x="21.5" y="32.4">1</text>
<text x="44.3" y="32.4">1</text>
<text x="55.8" y="32.4">E3D-BKT-010</text>
<text x="97.7" y="32.5">Extruder Motor Bracket, Attached the extruder motor and</text>
<text x="97.7" y="38.3">extruder add-ons to the frame</text>
<text x="318" y="43.8">Extruder Exploded View</text>
<text x="21.5" y="53.3">2</text>
<text x="44.3" y="53.3">1</text>
<text x="55.8" y="53.3">E3D-MTR-001</text>
<text x="97.7" y="53.3">Stepper Motor, From Ivan on GrabCAD, Simple 42 mm</text>
<text x="97.7" y="59.2">stepper motor that runs all of the motion</text>
<text x="321.5" y="58.3">B</text>
<text x="352.8" y="59.6">E3D-ASM-004</text>
<text x="416.2" y="58.3">1</text>
<text x="387.7" y="66">1</text>
<text x="397.4" y="66">1</text>
<text x="5.9" y="71.4">B</text>
<text x="332.7" y="66">1 : 1</text>
<text x="423.5" y="71.4">B</text>
<text x="21.5" y="74.2">3</text>
<text x="44.3" y="74.1">1</text>
<text x="55.8" y="74.2">E3D-BKT-011</text>
<text x="97.7" y="74.2">Extruder Housing, From Creality's GitHub, Holds all of the</text>
<text x="97.7" y="80">extruder parts together</text>
<text x="396.7" y="85.7">11</text>
<text x="21.5" y="95">4</text>
<text x="44.3" y="95">1</text>
<text x="55.8" y="95">E3D-SCR-006</text>
<text x="97.7" y="95.1">Extruder Gear, From Creality's GitHub, Grips onto the</text>
<text x="97.7" y="100.8">filament and feeds it through the hotend</text>
<text x="396.7" y="99.4">13</text>
<text x="396.7" y="113.2">12</text>
<text x="21.5" y="115.8">5</text>
<text x="44.3" y="115.8">1</text>
<text x="55.8" y="115.9">E3D-BKT-012</text>
<text x="97.7" y="115.9">Extruder Idle Tensioner, From Creality's Github, Adds</text>
<text x="234" y="116.5">7</text>
<text x="97.7" y="121.7">tension on the extruder gear to assist with grip</text>
<text x="397.9" y="126.9">9</text>
<text x="21.5" y="136.7">6</text>
<text x="44.3" y="136.7">1</text>
<text x="55.8" y="136.7">E3D-SCR-002</text>
<text x="97.7" y="136.7">Threaded Rod Nut, Connects threaded rod to</text>
<text x="97.7" y="142.6">X-Axis/Extruder plate for vertical movement</text>
<text x="396.7" y="140.6">10</text>
<text x="397.9" y="154.3">5</text>
<text x="21.5" y="157.5">7</text>
<text x="44.3" y="157.5">1</text>
<text x="55.8" y="157.5">E3D-SPC-005</text>
<text x="97.7" y="157.6">Extrusion Spring, From Creality's GitHub, Adds tension to</text>
<text x="97.7" y="163.4">the idle tensioner to help with grip</text>
<text x="21.5" y="178.4">8</text>
<text x="44.3" y="178.4">1</text>
<text x="55.8" y="178.4">E3D-PHR-007</text>
<text x="97.7" y="178.4">Pneumatic Joint, From Creality's GitHub, Holds onto both</text>
<text x="97.7" y="184.2">ends of the PTFE tubing</text>
<text x="397.9" y="181.7">3</text>
<text x="397.9" y="195.5">8</text>
<text x="21.5" y="199.3">9</text>
<text x="44.3" y="199.2">1</text>
<text x="55.8" y="199.3">BS 4168 - M3 x 16</text>
<text x="97.7" y="199.3">Hexagon socket countersunk and button head screws -</text>
<text x="97.7" y="205.1">Metric series</text>
<text x="397.9" y="209.2">1</text>
<text x="5.8" y="211.1">A</text>
<text x="423.4" y="211.1">A</text>
<text x="20.3" y="221.6">10</text>
<text x="44.3" y="221.6">4</text>
<text x="55.8" y="221.6">ISO 7380-1 - M3 x 6</text>
<text x="97.7" y="221.7">Hexagon Socket Button Head Screw - Product grade A</text>
<text x="397.9" y="222.9">4</text>
<text x="20.3" y="232.8">11</text>
<text x="44.3" y="232.8">1</text>
<text x="55.8" y="232.9">BS EN ISO 4762 -</text>
<text x="97.7" y="232.9">Hexagon Socket Head Cap Screw</text>
<text x="55.8" y="238.6">M3 x 12</text>
<text x="397.9" y="236.6">2</text>
<text x="20.3" y="244.7">12</text>
<text x="44.3" y="244.7">1</text>
<text x="55.8" y="244.7">ISO 104 - 0</text>
<text x="78.6" y="244.7">70 - 4 x</text>
<text x="97.7" y="244.7">Rolling bearing-Thrust bearing(Single Direction)</text>
<text x="55.8" y="250.4">12 x 4</text>
<text x="20.3" y="256.5">13</text>
<text x="44.3" y="256.5">1</text>
<text x="55.8" y="256.5">BS EN ISO 4762 -</text>
<text x="97.7" y="256.5">Hexagon Socket Head Cap Screw</text>
<text x="55.8" y="262.3">M3 x 6</text>
<text x="52.8" y="267.7">4</text>
<text x="160.8" y="267.7">3</text>
<text x="268.7" y="267.7">2</text>
<text x="376.7" y="267.7">1</text>
</g>
<g font-size="3.5">
<text x="263.9" y="21.5">Richard Malstrom</text>
<text x="295.7" y="21">4/26/2025</text>
</g>
<g font-size="2.8">
<text x="263.9" y="18.3">DRAWN</text>
<text x="263.9" y="24.7">CHECKED</text>
<text x="263.9" y="31.1">QA</text>
<text x="318" y="34">TITLE</text>
<text x="263.9" y="37.4">MFG</text>
<text x="263.9" y="43.8">APPROVED</text>
<text x="319.9" y="53.4">SIZE</text>
<text x="352.8" y="53.4">DWG NO</text>
<text x="414.8" y="53.3">REV</text>
<text x="318" y="62.8">SCALE</text>
<text x="378.2" y="66">SHEET</text>
<text x="392.6" y="66">OF</text>
</g>
</svg>
